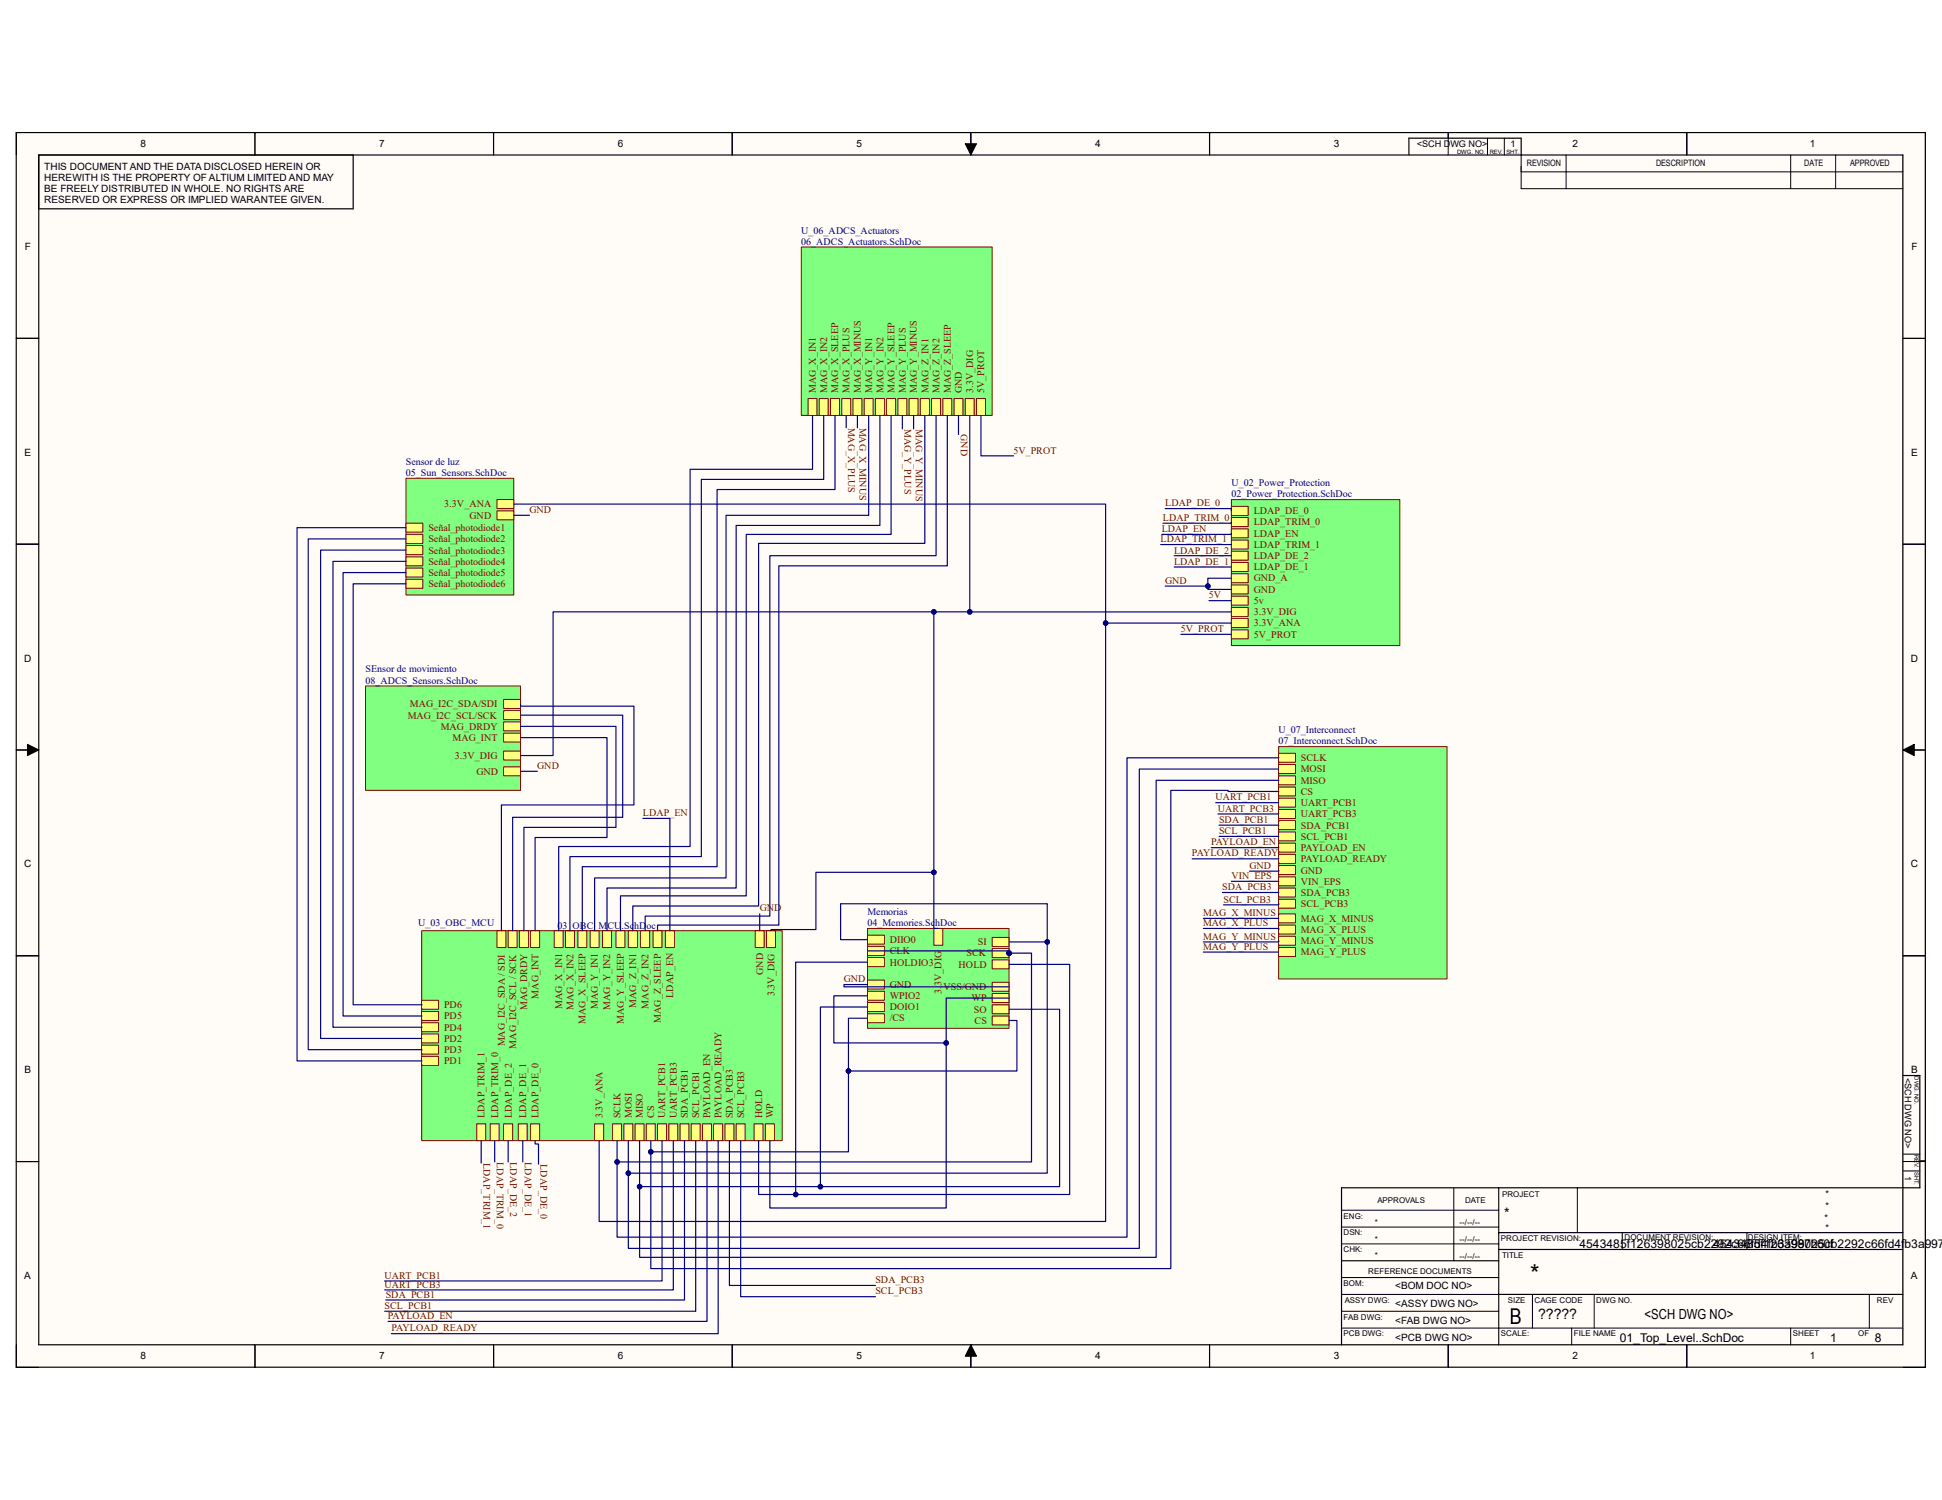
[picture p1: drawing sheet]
<svg xmlns="http://www.w3.org/2000/svg" width="279mm" height="216mm" viewBox="0 0 279 216" stroke-linecap="round" stroke-linejoin="round" font-family="sans-serif">
<g fill="#fffcf8">
<path d="M2.3 19.1h274.7v177.7h-274.7z" fill-rule="evenodd"/>
<path d="M5.6 22.3h268.2v171.3h-268.2z" fill-rule="evenodd"/>
</g>
<g fill="none" stroke="#000" stroke-width=".14">
<path d="M2.3 19.1v3.2M36.7 19.1v3.2M71 19.1v3.2M105.3 19.1v3.2M139.7 19.1v3.2M174 19.1v3.2M208.4 19.1v3.2M214 19.9v2.4M216.4 19.9v2.4M242.7 19.1v3.2M138.9 20.7h1.6l-.8 1.6zM218.9 22.3v4.9h54.9"/>
<path d="M218.9 24.7h54.9M225.3 22.3v4.9M257.6 22.3v4.9M264.1 22.3v4.9M2.3 48.7h3.3M273.8 48.7h3.2M2.3 78.3h3.3M273.8 78.3h3.2M2.3 107.9h3.3M4 107.1l1.6 .8-1.6 .8zM273.8 107.9l1.6-.8v1.7zM273.8 107.9h3.2"/>
<path d="M2.3 137.6h3.3M273.8 137.6h3.2M2.3 167.2h3.3M193 176.6h22.6M193 174.2h22.6M193 179h22.6M209.2 171v10.5M226.9 171v6.4M233.4 177.4v2.4M251.3 177.4v2.4M273.8 167.2h3.2M273.8 168.5h2.4"/>
<path d="M273.8 166.1h2.4M2.3 193.6v3.2h3.3M36.7 193.6v3.2M71 193.6v3.2M105.3 193.6v3.2M139.7 193.6l.8 1.6h-1.6zM139.7 193.6v3.2M174 193.6v3.2M193 191.2h80.8M193 186.3h22.6M193 183.9h22.6M193 188.7h22.6"/>
<path d="M208.4 193.6v3.2M220.5 186.3v4.9M226.1 191.2v2.4M229.4 186.3v4.9M242.7 193.6v3.2M257.6 191.2v2.4M268.9 186.3v4.9M273.8 196.8h3.2"/>
</g>
<g fill="none" stroke="#000" stroke-width=".17">
<path d="M2.3 19.1h274.7v177.7h-274.7zM36.7 19.1v3.2M71 19.1v3.2M105.3 19.1v3.2M139.7 19.1v3.2M174 19.1v3.2M208.4 19.1v.8M242.7 19.1v3.2M5.6 22.3h268.2v171.3h-268.2zM50.8 22.3v7.8h-45.2M202.7 22.3v-2.4h16.2v2.4M2.3 48.7h3.3"/>
<path d="M273.8 48.7h3.2M2.3 78.3h3.3M273.8 78.3h3.2M2.3 107.9h3.3M273.8 107.9h3.2M2.3 137.6h3.3M273.8 137.6h3.2M273.8 154.8h2.4v16.2h-83.2v22.6M2.3 167.2h3.3M215.6 177.4h58.2M215.6 171v22.6M215.6 179.8h58.2"/>
<path d="M276.2 167.1h.8M36.7 193.6v3.2M71 193.6v3.2M105.3 193.6v3.2M139.7 193.6v3.2M174 193.6v3.2M193 181.5h22.6M208.4 193.6v3.2M215.6 186.3h58.2M242.7 193.6v3.2"/>
</g>
<path d="M138.9 20.7h1.6l-.8 1.6zM4 107.1l1.6 .8-1.6 .8zM273.8 107.9l1.6-.8v1.7zM139.7 193.6l.8 1.6h-1.6z" fill="#000"/>
<path d="M58.4 68.8h15.5v16.8h-15.5z" fill-rule="evenodd" fill="#80ff80"/>
<path d="M58.4 68.8h15.5v16.8h-15.5z" fill="none" stroke="#800000" stroke-width=".14"/>
<path d="M71.5 73.5h2.4v1.3h-2.4z" fill-rule="evenodd" fill="#ffff80"/>
<path d="M71.5 73.5h2.4v1.3h-2.4z" fill="none" stroke="#800000" stroke-width=".14"/>
<path d="M71.5 71.9h2.4v1.3h-2.4z" fill-rule="evenodd" fill="#ffff80"/>
<path d="M71.5 71.9h2.4v1.3h-2.4z" fill="none" stroke="#800000" stroke-width=".14"/>
<path d="M58.4 75.3h2.4v1.3h-2.4z" fill-rule="evenodd" fill="#ffff80"/>
<path d="M58.4 75.3h2.4v1.3h-2.4z" fill="none" stroke="#800000" stroke-width=".14"/>
<path d="M58.4 76.9h2.4v1.3h-2.4z" fill-rule="evenodd" fill="#ffff80"/>
<path d="M58.4 76.9h2.4v1.3h-2.4z" fill="none" stroke="#800000" stroke-width=".14"/>
<path d="M58.4 78.5h2.4v1.3h-2.4z" fill-rule="evenodd" fill="#ffff80"/>
<path d="M58.4 78.5h2.4v1.3h-2.4z" fill="none" stroke="#800000" stroke-width=".14"/>
<path d="M58.4 80.2h2.4v1.2h-2.4z" fill-rule="evenodd" fill="#ffff80"/>
<path d="M58.4 80.2h2.4v1.2h-2.4z" fill="none" stroke="#800000" stroke-width=".14"/>
<path d="M58.4 81.8h2.4v1.3h-2.4z" fill-rule="evenodd" fill="#ffff80"/>
<path d="M58.4 81.8h2.4v1.3h-2.4z" fill="none" stroke="#800000" stroke-width=".14"/>
<path d="M58.4 83.4h2.4v1.3h-2.4z" fill-rule="evenodd" fill="#ffff80"/>
<path d="M58.4 83.4h2.4v1.3h-2.4z" fill="none" stroke="#800000" stroke-width=".14"/>
<path d="M52.6 98.7h22.3v15.1h-22.3z" fill-rule="evenodd" fill="#80ff80"/>
<path d="M52.6 98.7h22.3v15.1h-22.3z" fill="none" stroke="#800000" stroke-width=".14"/>
<path d="M72.5 110.4h2.4v1.3h-2.4z" fill-rule="evenodd" fill="#ffff80"/>
<path d="M72.5 110.4h2.4v1.3h-2.4z" fill="none" stroke="#800000" stroke-width=".14"/>
<path d="M72.5 105.5h2.4v1.3h-2.4z" fill-rule="evenodd" fill="#ffff80"/>
<path d="M72.5 105.5h2.4v1.3h-2.4z" fill="none" stroke="#800000" stroke-width=".14"/>
<path d="M72.5 103.9h2.4v1.3h-2.4z" fill-rule="evenodd" fill="#ffff80"/>
<path d="M72.5 103.9h2.4v1.3h-2.4z" fill="none" stroke="#800000" stroke-width=".14"/>
<path d="M72.5 102.3h2.4v1.3h-2.4z" fill-rule="evenodd" fill="#ffff80"/>
<path d="M72.5 102.3h2.4v1.3h-2.4z" fill="none" stroke="#800000" stroke-width=".14"/>
<path d="M72.5 100.7h2.4v1.3h-2.4z" fill-rule="evenodd" fill="#ffff80"/>
<path d="M72.5 100.7h2.4v1.3h-2.4z" fill="none" stroke="#800000" stroke-width=".14"/>
<path d="M72.5 108.1h2.4v1.3h-2.4z" fill-rule="evenodd" fill="#ffff80"/>
<path d="M72.5 108.1h2.4v1.3h-2.4z" fill="none" stroke="#800000" stroke-width=".14"/>
<path d="M124.8 133.6h20.4v14.4h-20.4z" fill-rule="evenodd" fill="#80ff80"/>
<path d="M124.8 133.6h20.4v14.4h-20.4z" fill="none" stroke="#800000" stroke-width=".14"/>
<circle cx="145.2" cy="137.2" r=".32" fill="#000080"/>
<circle cx="145.2" cy="137.2" r=".32" fill="none" stroke="#000080" stroke-width=".14"/>
<path d="M142.7 146.2h2.5v1.3h-2.5z" fill-rule="evenodd" fill="#ffff80"/>
<path d="M142.7 146.2h2.5v1.3h-2.5z" fill="none" stroke="#800000" stroke-width=".14"/>
<path d="M142.7 144.6h2.5v1.3h-2.5z" fill-rule="evenodd" fill="#ffff80"/>
<path d="M142.7 144.6h2.5v1.3h-2.5z" fill="none" stroke="#800000" stroke-width=".14"/>
<path d="M142.7 143h2.5v1.3h-2.5z" fill-rule="evenodd" fill="#ffff80"/>
<path d="M142.7 143h2.5v1.3h-2.5z" fill="none" stroke="#800000" stroke-width=".14"/>
<path d="M142.7 141.4h2.5v1.3h-2.5z" fill-rule="evenodd" fill="#ffff80"/>
<path d="M142.7 141.4h2.5v1.3h-2.5z" fill="none" stroke="#800000" stroke-width=".14"/>
<path d="M142.7 138.2h2.5v1.3h-2.5z" fill-rule="evenodd" fill="#ffff80"/>
<path d="M142.7 138.2h2.5v1.3h-2.5z" fill="none" stroke="#800000" stroke-width=".14"/>
<path d="M142.7 136.5h2.5v1.3h-2.5z" fill-rule="evenodd" fill="#ffff80"/>
<path d="M142.7 136.5h2.5v1.3h-2.5z" fill="none" stroke="#800000" stroke-width=".14"/>
<circle cx="145.2" cy="137.2" r=".32" fill="#000080"/>
<circle cx="145.2" cy="137.2" r=".32" fill="none" stroke="#000080" stroke-width=".14"/>
<path d="M142.7 134.9h2.5v1.3h-2.5z" fill-rule="evenodd" fill="#ffff80"/>
<path d="M142.7 134.9h2.5v1.3h-2.5z" fill="none" stroke="#800000" stroke-width=".14"/>
<path d="M124.8 145.9h2.4v1.3h-2.4z" fill-rule="evenodd" fill="#ffff80"/>
<path d="M124.8 145.9h2.4v1.3h-2.4z" fill="none" stroke="#800000" stroke-width=".14"/>
<path d="M124.8 144.3h2.4v1.3h-2.4z" fill-rule="evenodd" fill="#ffff80"/>
<path d="M124.8 144.3h2.4v1.3h-2.4z" fill="none" stroke="#800000" stroke-width=".14"/>
<path d="M124.8 142.7h2.4v1.3h-2.4z" fill-rule="evenodd" fill="#ffff80"/>
<path d="M124.8 142.7h2.4v1.3h-2.4z" fill="none" stroke="#800000" stroke-width=".14"/>
<path d="M124.8 141.1h2.4v1.3h-2.4z" fill-rule="evenodd" fill="#ffff80"/>
<path d="M124.8 141.1h2.4v1.3h-2.4z" fill="none" stroke="#800000" stroke-width=".14"/>
<path d="M124.8 137.8h2.4v1.3h-2.4z" fill-rule="evenodd" fill="#ffff80"/>
<path d="M124.8 137.8h2.4v1.3h-2.4z" fill="none" stroke="#800000" stroke-width=".14"/>
<path d="M124.8 136.2h2.4v1.3h-2.4z" fill-rule="evenodd" fill="#ffff80"/>
<path d="M124.8 136.2h2.4v1.3h-2.4z" fill="none" stroke="#800000" stroke-width=".14"/>
<path d="M124.8 134.6h2.4v1.3h-2.4z" fill-rule="evenodd" fill="#ffff80"/>
<path d="M124.8 134.6h2.4v1.3h-2.4z" fill="none" stroke="#800000" stroke-width=".14"/>
<path d="M134.4 133.6h1.2v2.5h-1.2z" fill-rule="evenodd" fill="#ffff80"/>
<path d="M134.4 133.6h1.2v2.5h-1.2z" fill="none" stroke="#800000" stroke-width=".14"/>
<path d="M177.2 71.9h24.2v21h-24.2z" fill-rule="evenodd" fill="#80ff80"/>
<path d="M177.2 71.9h24.2v21h-24.2z" fill="none" stroke="#800000" stroke-width=".14"/>
<path d="M177.2 72.9h2.4v1.3h-2.4z" fill-rule="evenodd" fill="#ffff80"/>
<path d="M177.2 72.9h2.4v1.3h-2.4z" fill="none" stroke="#800000" stroke-width=".14"/>
<path d="M177.2 74.5h2.4v1.3h-2.4z" fill-rule="evenodd" fill="#ffff80"/>
<path d="M177.2 74.5h2.4v1.3h-2.4z" fill="none" stroke="#800000" stroke-width=".14"/>
<path d="M177.2 76.1h2.4v1.3h-2.4z" fill-rule="evenodd" fill="#ffff80"/>
<path d="M177.2 76.1h2.4v1.3h-2.4z" fill="none" stroke="#800000" stroke-width=".14"/>
<path d="M177.2 77.7h2.4v1.3h-2.4z" fill-rule="evenodd" fill="#ffff80"/>
<path d="M177.2 77.7h2.4v1.3h-2.4z" fill="none" stroke="#800000" stroke-width=".14"/>
<path d="M177.2 79.3h2.4v1.3h-2.4z" fill-rule="evenodd" fill="#ffff80"/>
<path d="M177.2 79.3h2.4v1.3h-2.4z" fill="none" stroke="#800000" stroke-width=".14"/>
<path d="M177.2 81h2.4v1.3h-2.4z" fill-rule="evenodd" fill="#ffff80"/>
<path d="M177.2 81h2.4v1.3h-2.4z" fill="none" stroke="#800000" stroke-width=".14"/>
<path d="M177.2 82.6h2.4v1.3h-2.4z" fill-rule="evenodd" fill="#ffff80"/>
<path d="M177.2 82.6h2.4v1.3h-2.4z" fill="none" stroke="#800000" stroke-width=".14"/>
<path d="M177.2 84.2h2.4v1.3h-2.4z" fill-rule="evenodd" fill="#ffff80"/>
<path d="M177.2 84.2h2.4v1.3h-2.4z" fill="none" stroke="#800000" stroke-width=".14"/>
<path d="M177.2 85.8h2.4v1.3h-2.4z" fill-rule="evenodd" fill="#ffff80"/>
<path d="M177.2 85.8h2.4v1.3h-2.4z" fill="none" stroke="#800000" stroke-width=".14"/>
<path d="M177.2 87.4h2.4v1.3h-2.4z" fill-rule="evenodd" fill="#ffff80"/>
<path d="M177.2 87.4h2.4v1.3h-2.4z" fill="none" stroke="#800000" stroke-width=".14"/>
<path d="M177.2 89h2.4v1.3h-2.4z" fill-rule="evenodd" fill="#ffff80"/>
<path d="M177.2 89h2.4v1.3h-2.4z" fill="none" stroke="#800000" stroke-width=".14"/>
<path d="M177.2 90.7h2.4v1.2h-2.4z" fill-rule="evenodd" fill="#ffff80"/>
<path d="M177.2 90.7h2.4v1.2h-2.4z" fill="none" stroke="#800000" stroke-width=".14"/>
<path d="M115.3 35.6h27.4v24.2h-27.4z" fill-rule="evenodd" fill="#80ff80"/>
<path d="M115.3 35.6h27.4v24.2h-27.4z" fill="none" stroke="#800000" stroke-width=".14"/>
<path d="M116.3 57.4h1.2v2.4h-1.2z" fill-rule="evenodd" fill="#ffff80"/>
<path d="M116.3 57.4h1.2v2.4h-1.2z" fill="none" stroke="#800000" stroke-width=".14"/>
<path d="M117.9 57.4h1.3v2.4h-1.3z" fill-rule="evenodd" fill="#ffff80"/>
<path d="M117.9 57.4h1.3v2.4h-1.3z" fill="none" stroke="#800000" stroke-width=".14"/>
<path d="M119.5 57.4h1.3v2.4h-1.3z" fill-rule="evenodd" fill="#ffff80"/>
<path d="M119.5 57.4h1.3v2.4h-1.3z" fill="none" stroke="#800000" stroke-width=".14"/>
<path d="M121.1 57.4h1.3v2.4h-1.3z" fill-rule="evenodd" fill="#ffff80"/>
<path d="M121.1 57.4h1.3v2.4h-1.3z" fill="none" stroke="#800000" stroke-width=".14"/>
<path d="M122.7 57.4h1.3v2.4h-1.3z" fill-rule="evenodd" fill="#ffff80"/>
<path d="M122.7 57.4h1.3v2.4h-1.3z" fill="none" stroke="#800000" stroke-width=".14"/>
<path d="M124.3 57.4h1.3v2.4h-1.3z" fill-rule="evenodd" fill="#ffff80"/>
<path d="M124.3 57.4h1.3v2.4h-1.3z" fill="none" stroke="#800000" stroke-width=".14"/>
<path d="M125.9 57.4h1.3v2.4h-1.3z" fill-rule="evenodd" fill="#ffff80"/>
<path d="M125.9 57.4h1.3v2.4h-1.3z" fill="none" stroke="#800000" stroke-width=".14"/>
<path d="M127.6 57.4h1.3v2.4h-1.3z" fill-rule="evenodd" fill="#ffff80"/>
<path d="M127.6 57.4h1.3v2.4h-1.3z" fill="none" stroke="#800000" stroke-width=".14"/>
<path d="M129.2 57.4h1.3v2.4h-1.3z" fill-rule="evenodd" fill="#ffff80"/>
<path d="M129.2 57.4h1.3v2.4h-1.3z" fill="none" stroke="#800000" stroke-width=".14"/>
<path d="M130.8 57.4h1.3v2.4h-1.3z" fill-rule="evenodd" fill="#ffff80"/>
<path d="M130.8 57.4h1.3v2.4h-1.3z" fill="none" stroke="#800000" stroke-width=".14"/>
<path d="M132.4 57.4h1.3v2.4h-1.3z" fill-rule="evenodd" fill="#ffff80"/>
<path d="M132.4 57.4h1.3v2.4h-1.3z" fill="none" stroke="#800000" stroke-width=".14"/>
<path d="M134 57.4h1.3v2.4h-1.3z" fill-rule="evenodd" fill="#ffff80"/>
<path d="M134 57.4h1.3v2.4h-1.3z" fill="none" stroke="#800000" stroke-width=".14"/>
<path d="M135.6 57.4h1.3v2.4h-1.3z" fill-rule="evenodd" fill="#ffff80"/>
<path d="M135.6 57.4h1.3v2.4h-1.3z" fill="none" stroke="#800000" stroke-width=".14"/>
<path d="M137.3 57.4h1.3v2.4h-1.3z" fill-rule="evenodd" fill="#ffff80"/>
<path d="M137.3 57.4h1.3v2.4h-1.3z" fill="none" stroke="#800000" stroke-width=".14"/>
<path d="M138.9 57.4h1.3v2.4h-1.3z" fill-rule="evenodd" fill="#ffff80"/>
<path d="M138.9 57.4h1.3v2.4h-1.3z" fill="none" stroke="#800000" stroke-width=".14"/>
<path d="M140.5 57.4h1.3v2.4h-1.3z" fill-rule="evenodd" fill="#ffff80"/>
<path d="M140.5 57.4h1.3v2.4h-1.3z" fill="none" stroke="#800000" stroke-width=".14"/>
<path d="M60.7 134h51.8v30.2h-51.8z" fill-rule="evenodd" fill="#80ff80"/>
<path d="M60.7 134h51.8v30.2h-51.8z" fill="none" stroke="#800000" stroke-width=".14"/>
<path d="M110.3 134h1.3v2.4h-1.3z" fill-rule="evenodd" fill="#ffff80"/>
<path d="M110.3 134h1.3v2.4h-1.3z" fill="none" stroke="#800000" stroke-width=".14"/>
<path d="M108.7 134h1.3v2.4h-1.3z" fill-rule="evenodd" fill="#ffff80"/>
<path d="M108.7 134h1.3v2.4h-1.3z" fill="none" stroke="#800000" stroke-width=".14"/>
<path d="M95.7 134h1.3v2.4h-1.3z" fill-rule="evenodd" fill="#ffff80"/>
<path d="M95.7 134h1.3v2.4h-1.3z" fill="none" stroke="#800000" stroke-width=".14"/>
<path d="M88.1 161.8h1.3v2.4h-1.3z" fill-rule="evenodd" fill="#ffff80"/>
<path d="M88.1 161.8h1.3v2.4h-1.3z" fill="none" stroke="#800000" stroke-width=".14"/>
<path d="M89.8 161.8h1.2v2.4h-1.2z" fill-rule="evenodd" fill="#ffff80"/>
<path d="M89.8 161.8h1.2v2.4h-1.2z" fill="none" stroke="#800000" stroke-width=".14"/>
<path d="M91.4 161.8h1.3v2.4h-1.3z" fill-rule="evenodd" fill="#ffff80"/>
<path d="M91.4 161.8h1.3v2.4h-1.3z" fill="none" stroke="#800000" stroke-width=".14"/>
<path d="M93 161.8h1.3v2.4h-1.3z" fill-rule="evenodd" fill="#ffff80"/>
<path d="M93 161.8h1.3v2.4h-1.3z" fill="none" stroke="#800000" stroke-width=".14"/>
<path d="M94.6 161.8h1.3v2.4h-1.3z" fill-rule="evenodd" fill="#ffff80"/>
<path d="M94.6 161.8h1.3v2.4h-1.3z" fill="none" stroke="#800000" stroke-width=".14"/>
<path d="M96.2 161.8h1.3v2.4h-1.3z" fill-rule="evenodd" fill="#ffff80"/>
<path d="M96.2 161.8h1.3v2.4h-1.3z" fill="none" stroke="#800000" stroke-width=".14"/>
<path d="M97.8 161.8h1.3v2.4h-1.3z" fill-rule="evenodd" fill="#ffff80"/>
<path d="M97.8 161.8h1.3v2.4h-1.3z" fill="none" stroke="#800000" stroke-width=".14"/>
<path d="M99.4 161.8h1.3v2.4h-1.3z" fill-rule="evenodd" fill="#ffff80"/>
<path d="M99.4 161.8h1.3v2.4h-1.3z" fill="none" stroke="#800000" stroke-width=".14"/>
<path d="M101.1 161.8h1.3v2.4h-1.3z" fill-rule="evenodd" fill="#ffff80"/>
<path d="M101.1 161.8h1.3v2.4h-1.3z" fill="none" stroke="#800000" stroke-width=".14"/>
<path d="M102.7 161.8h1.3v2.4h-1.3z" fill-rule="evenodd" fill="#ffff80"/>
<path d="M102.7 161.8h1.3v2.4h-1.3z" fill="none" stroke="#800000" stroke-width=".14"/>
<path d="M104.3 161.8h1.3v2.4h-1.3z" fill-rule="evenodd" fill="#ffff80"/>
<path d="M104.3 161.8h1.3v2.4h-1.3z" fill="none" stroke="#800000" stroke-width=".14"/>
<path d="M105.9 161.8h1.3v2.4h-1.3z" fill-rule="evenodd" fill="#ffff80"/>
<path d="M105.9 161.8h1.3v2.4h-1.3z" fill="none" stroke="#800000" stroke-width=".14"/>
<path d="M71.5 134h1.3v2.4h-1.3z" fill-rule="evenodd" fill="#ffff80"/>
<path d="M71.5 134h1.3v2.4h-1.3z" fill="none" stroke="#800000" stroke-width=".14"/>
<path d="M73.1 134h1.3v2.4h-1.3z" fill-rule="evenodd" fill="#ffff80"/>
<path d="M73.1 134h1.3v2.4h-1.3z" fill="none" stroke="#800000" stroke-width=".14"/>
<path d="M74.7 134h1.3v2.4h-1.3z" fill-rule="evenodd" fill="#ffff80"/>
<path d="M74.7 134h1.3v2.4h-1.3z" fill="none" stroke="#800000" stroke-width=".14"/>
<path d="M76.3 134h1.3v2.4h-1.3z" fill-rule="evenodd" fill="#ffff80"/>
<path d="M76.3 134h1.3v2.4h-1.3z" fill="none" stroke="#800000" stroke-width=".14"/>
<path d="M108.5 161.8h1.3v2.4h-1.3z" fill-rule="evenodd" fill="#ffff80"/>
<path d="M108.5 161.8h1.3v2.4h-1.3z" fill="none" stroke="#800000" stroke-width=".14"/>
<path d="M110.1 161.8h1.3v2.4h-1.3z" fill-rule="evenodd" fill="#ffff80"/>
<path d="M110.1 161.8h1.3v2.4h-1.3z" fill="none" stroke="#800000" stroke-width=".14"/>
<path d="M79.7 134h1.3v2.4h-1.3z" fill-rule="evenodd" fill="#ffff80"/>
<path d="M79.7 134h1.3v2.4h-1.3z" fill="none" stroke="#800000" stroke-width=".14"/>
<path d="M81.3 134h1.3v2.4h-1.3z" fill-rule="evenodd" fill="#ffff80"/>
<path d="M81.3 134h1.3v2.4h-1.3z" fill="none" stroke="#800000" stroke-width=".14"/>
<path d="M83.1 134h1.3v2.4h-1.3z" fill-rule="evenodd" fill="#ffff80"/>
<path d="M83.1 134h1.3v2.4h-1.3z" fill="none" stroke="#800000" stroke-width=".14"/>
<path d="M84.9 134h1.3v2.4h-1.3z" fill-rule="evenodd" fill="#ffff80"/>
<path d="M84.9 134h1.3v2.4h-1.3z" fill="none" stroke="#800000" stroke-width=".14"/>
<path d="M86.7 134h1.3v2.4h-1.3z" fill-rule="evenodd" fill="#ffff80"/>
<path d="M86.7 134h1.3v2.4h-1.3z" fill="none" stroke="#800000" stroke-width=".14"/>
<path d="M88.6 134h1.3v2.4h-1.3z" fill-rule="evenodd" fill="#ffff80"/>
<path d="M88.6 134h1.3v2.4h-1.3z" fill="none" stroke="#800000" stroke-width=".14"/>
<path d="M94 134h1.2v2.4h-1.2z" fill-rule="evenodd" fill="#ffff80"/>
<path d="M94 134h1.2v2.4h-1.2z" fill="none" stroke="#800000" stroke-width=".14"/>
<path d="M92.2 134h1.3v2.4h-1.3z" fill-rule="evenodd" fill="#ffff80"/>
<path d="M92.2 134h1.3v2.4h-1.3z" fill="none" stroke="#800000" stroke-width=".14"/>
<path d="M90.4 134h1.3v2.4h-1.3z" fill-rule="evenodd" fill="#ffff80"/>
<path d="M90.4 134h1.3v2.4h-1.3z" fill="none" stroke="#800000" stroke-width=".14"/>
<path d="M68.6 161.8h1.3v2.4h-1.3z" fill-rule="evenodd" fill="#ffff80"/>
<path d="M68.6 161.8h1.3v2.4h-1.3z" fill="none" stroke="#800000" stroke-width=".14"/>
<path d="M70.5 161.8h1.3v2.4h-1.3z" fill-rule="evenodd" fill="#ffff80"/>
<path d="M70.5 161.8h1.3v2.4h-1.3z" fill="none" stroke="#800000" stroke-width=".14"/>
<path d="M72.5 161.8h1.3v2.4h-1.3z" fill-rule="evenodd" fill="#ffff80"/>
<path d="M72.5 161.8h1.3v2.4h-1.3z" fill="none" stroke="#800000" stroke-width=".14"/>
<path d="M74.6 161.8h1.3v2.4h-1.3z" fill-rule="evenodd" fill="#ffff80"/>
<path d="M74.6 161.8h1.3v2.4h-1.3z" fill="none" stroke="#800000" stroke-width=".14"/>
<path d="M85.6 161.8h1.2v2.4h-1.2z" fill-rule="evenodd" fill="#ffff80"/>
<path d="M85.6 161.8h1.2v2.4h-1.2z" fill="none" stroke="#800000" stroke-width=".14"/>
<path d="M76.3 161.8h1.3v2.4h-1.3z" fill-rule="evenodd" fill="#ffff80"/>
<path d="M76.3 161.8h1.3v2.4h-1.3z" fill="none" stroke="#800000" stroke-width=".14"/>
<path d="M60.7 152.1h2.4v1.2h-2.4z" fill-rule="evenodd" fill="#ffff80"/>
<path d="M60.7 152.1h2.4v1.2h-2.4z" fill="none" stroke="#800000" stroke-width=".14"/>
<path d="M60.7 144h2.4v1.3h-2.4z" fill-rule="evenodd" fill="#ffff80"/>
<path d="M60.7 144h2.4v1.3h-2.4z" fill="none" stroke="#800000" stroke-width=".14"/>
<path d="M60.7 145.6h2.4v1.3h-2.4z" fill-rule="evenodd" fill="#ffff80"/>
<path d="M60.7 145.6h2.4v1.3h-2.4z" fill="none" stroke="#800000" stroke-width=".14"/>
<path d="M60.7 150.4h2.4v1.3h-2.4z" fill-rule="evenodd" fill="#ffff80"/>
<path d="M60.7 150.4h2.4v1.3h-2.4z" fill="none" stroke="#800000" stroke-width=".14"/>
<path d="M60.7 147.2h2.4v1.3h-2.4z" fill-rule="evenodd" fill="#ffff80"/>
<path d="M60.7 147.2h2.4v1.3h-2.4z" fill="none" stroke="#800000" stroke-width=".14"/>
<path d="M60.7 148.8h2.4v1.3h-2.4z" fill-rule="evenodd" fill="#ffff80"/>
<path d="M60.7 148.8h2.4v1.3h-2.4z" fill="none" stroke="#800000" stroke-width=".14"/>
<path d="M184 107.5h24.2v33.4h-24.2z" fill-rule="evenodd" fill="#80ff80"/>
<path d="M184 107.5h24.2v33.4h-24.2z" fill="none" stroke="#800000" stroke-width=".14"/>
<path d="M184 108.4h2.4v1.3h-2.4z" fill-rule="evenodd" fill="#ffff80"/>
<path d="M184 108.4h2.4v1.3h-2.4z" fill="none" stroke="#800000" stroke-width=".14"/>
<path d="M184 110h2.4v1.3h-2.4z" fill-rule="evenodd" fill="#ffff80"/>
<path d="M184 110h2.4v1.3h-2.4z" fill="none" stroke="#800000" stroke-width=".14"/>
<path d="M184 111.7h2.4v1.3h-2.4z" fill-rule="evenodd" fill="#ffff80"/>
<path d="M184 111.7h2.4v1.3h-2.4z" fill="none" stroke="#800000" stroke-width=".14"/>
<path d="M184 113.3h2.4v1.3h-2.4z" fill-rule="evenodd" fill="#ffff80"/>
<path d="M184 113.3h2.4v1.3h-2.4z" fill="none" stroke="#800000" stroke-width=".14"/>
<path d="M184 114.9h2.4v1.3h-2.4z" fill-rule="evenodd" fill="#ffff80"/>
<path d="M184 114.9h2.4v1.3h-2.4z" fill="none" stroke="#800000" stroke-width=".14"/>
<path d="M184 116.5h2.4v1.3h-2.4z" fill-rule="evenodd" fill="#ffff80"/>
<path d="M184 116.5h2.4v1.3h-2.4z" fill="none" stroke="#800000" stroke-width=".14"/>
<path d="M184 118.1h2.4v1.3h-2.4z" fill-rule="evenodd" fill="#ffff80"/>
<path d="M184 118.1h2.4v1.3h-2.4z" fill="none" stroke="#800000" stroke-width=".14"/>
<path d="M184 119.7h2.4v1.3h-2.4z" fill-rule="evenodd" fill="#ffff80"/>
<path d="M184 119.7h2.4v1.3h-2.4z" fill="none" stroke="#800000" stroke-width=".14"/>
<path d="M184 121.4h2.4v1.3h-2.4z" fill-rule="evenodd" fill="#ffff80"/>
<path d="M184 121.4h2.4v1.3h-2.4z" fill="none" stroke="#800000" stroke-width=".14"/>
<path d="M184 123h2.4v1.3h-2.4z" fill-rule="evenodd" fill="#ffff80"/>
<path d="M184 123h2.4v1.3h-2.4z" fill="none" stroke="#800000" stroke-width=".14"/>
<path d="M184 124.6h2.4v1.3h-2.4z" fill-rule="evenodd" fill="#ffff80"/>
<path d="M184 124.6h2.4v1.3h-2.4z" fill="none" stroke="#800000" stroke-width=".14"/>
<path d="M184 126.2h2.4v1.3h-2.4z" fill-rule="evenodd" fill="#ffff80"/>
<path d="M184 126.2h2.4v1.3h-2.4z" fill="none" stroke="#800000" stroke-width=".14"/>
<path d="M184 127.8h2.4v1.3h-2.4z" fill-rule="evenodd" fill="#ffff80"/>
<path d="M184 127.8h2.4v1.3h-2.4z" fill="none" stroke="#800000" stroke-width=".14"/>
<path d="M184 129.4h2.4v1.3h-2.4z" fill-rule="evenodd" fill="#ffff80"/>
<path d="M184 129.4h2.4v1.3h-2.4z" fill="none" stroke="#800000" stroke-width=".14"/>
<path d="M184 131.5h2.4v1.3h-2.4z" fill-rule="evenodd" fill="#ffff80"/>
<path d="M184 131.5h2.4v1.3h-2.4z" fill="none" stroke="#800000" stroke-width=".14"/>
<path d="M184 133.1h2.4v1.3h-2.4z" fill-rule="evenodd" fill="#ffff80"/>
<path d="M184 133.1h2.4v1.3h-2.4z" fill="none" stroke="#800000" stroke-width=".14"/>
<path d="M184 134.8h2.4v1.3h-2.4z" fill-rule="evenodd" fill="#ffff80"/>
<path d="M184 134.8h2.4v1.3h-2.4z" fill="none" stroke="#800000" stroke-width=".14"/>
<path d="M184 136.4h2.4v1.3h-2.4z" fill-rule="evenodd" fill="#ffff80"/>
<path d="M184 136.4h2.4v1.3h-2.4z" fill="none" stroke="#800000" stroke-width=".14"/>
<path d="M134.4 88.1v45.5h.6" fill="none" stroke="#000080" stroke-width=".17"/>
<circle cx="134.4" cy="125.6" r=".32" fill="#000080"/>
<circle cx="134.4" cy="125.6" r=".32" fill="none" stroke="#000080" stroke-width=".14"/>
<circle cx="134.4" cy="88.1" r=".32" fill="#000080"/>
<circle cx="134.4" cy="88.1" r=".32" fill="none" stroke="#000080" stroke-width=".14"/>
<path d="M139.5 88.1h-59.9v20.6h-4.7" fill="none" stroke="#000080" stroke-width=".17"/>
<circle cx="139.5" cy="88.1" r=".32" fill="#000080"/>
<circle cx="139.5" cy="88.1" r=".32" fill="none" stroke="#000080" stroke-width=".14"/>
<circle cx="134.4" cy="88.1" r=".32" fill="#000080"/>
<circle cx="134.4" cy="88.1" r=".32" fill="none" stroke="#000080" stroke-width=".14"/>
<path d="M139.5 59.8v28.3h37.7" fill="none" stroke="#000080" stroke-width=".17"/>
<circle cx="139.5" cy="88.1" r=".32" fill="#000080"/>
<circle cx="139.5" cy="88.1" r=".32" fill="none" stroke="#000080" stroke-width=".14"/>
<path d="M73.9 72.6h85.2v17.1h18.1" fill="none" stroke="#000080" stroke-width=".17"/>
<circle cx="159.1" cy="89.7" r=".32" fill="#000080"/>
<circle cx="159.1" cy="89.7" r=".32" fill="none" stroke="#000080" stroke-width=".14"/>
<path d="M177.2 83.2h-3.4v1.6h3.4" fill="none" stroke="#000080" stroke-width=".17"/>
<circle cx="173.8" cy="84.4" r=".32" fill="#000080"/>
<circle cx="173.8" cy="84.4" r=".32" fill="none" stroke="#000080" stroke-width=".14"/>
<path d="M137.9 59.8v2.7M73.9 74.2h2.3M74.9 106.2h12.4v14.3h-10.3v13.5M74.9 104.5h13.7v14.6h-13.2v14.9M74.9 102.9h14.7v14.7h-15.8v16.4M74.9 101.3v.3h16.3v14.3h-19.1v18.1M74.9 111h2.4M109.3 131.5v2.5M124.8 146.6h-2.7v19.2h-28.5v-1.6" fill="none" stroke="#000080" stroke-width=".17"/>
<circle cx="122.1" cy="154.2" r=".32" fill="#000080"/>
<circle cx="122.1" cy="154.2" r=".32" fill="none" stroke="#000080" stroke-width=".14"/>
<circle cx="93.6" cy="165.8" r=".32" fill="#000080"/>
<circle cx="93.6" cy="165.8" r=".32" fill="none" stroke="#000080" stroke-width=".14"/>
<path d="M145.2 146.9h1.1v7.3h-24.2" fill="none" stroke="#000080" stroke-width=".17"/>
<circle cx="122.1" cy="154.2" r=".32" fill="#000080"/>
<circle cx="122.1" cy="154.2" r=".32" fill="none" stroke="#000080" stroke-width=".14"/>
<path d="M145.2 137.2h3.2v30h-59.6v-3" fill="none" stroke="#000080" stroke-width=".17"/>
<circle cx="145.2" cy="137.2" r=".32" fill="#000080"/>
<circle cx="145.2" cy="137.2" r=".32" fill="none" stroke="#000080" stroke-width=".14"/>
<circle cx="88.8" cy="167.2" r=".32" fill="#000080"/>
<circle cx="88.8" cy="167.2" r=".32" fill="none" stroke="#000080" stroke-width=".14"/>
<path d="M145.2 135.6h5.5v33.3h-60.3v-4.7" fill="none" stroke="#000080" stroke-width=".17"/>
<circle cx="150.7" cy="135.6" r=".32" fill="#000080"/>
<circle cx="150.7" cy="135.6" r=".32" fill="none" stroke="#000080" stroke-width=".14"/>
<circle cx="90.4" cy="168.9" r=".32" fill="#000080"/>
<circle cx="90.4" cy="168.9" r=".32" fill="none" stroke="#000080" stroke-width=".14"/>
<path d="M145.2 145.3h7.2v25.5h-60.4v-6.6" fill="none" stroke="#000080" stroke-width=".17"/>
<circle cx="118" cy="170.8" r=".32" fill="#000080"/>
<circle cx="118" cy="170.8" r=".32" fill="none" stroke="#000080" stroke-width=".14"/>
<circle cx="92" cy="170.8" r=".32" fill="#000080"/>
<circle cx="92" cy="170.8" r=".32" fill="none" stroke="#000080" stroke-width=".14"/>
<path d="M124.8 135.2h-3.9v-5.1h29.8v5.5" fill="none" stroke="#000080" stroke-width=".17"/>
<circle cx="150.7" cy="135.6" r=".32" fill="#000080"/>
<circle cx="150.7" cy="135.6" r=".32" fill="none" stroke="#000080" stroke-width=".14"/>
<path d="M124.8 144.9h-6.8v25.9" fill="none" stroke="#000080" stroke-width=".17"/>
<circle cx="118" cy="170.8" r=".32" fill="#000080"/>
<circle cx="118" cy="170.8" r=".32" fill="none" stroke="#000080" stroke-width=".14"/>
<path d="M124.8 138.5h-10.3v33.4h-5.4v-7.7" fill="none" stroke="#000080" stroke-width=".17"/>
<circle cx="114.5" cy="171.9" r=".32" fill="#000080"/>
<circle cx="114.5" cy="171.9" r=".32" fill="none" stroke="#000080" stroke-width=".14"/>
<path d="M145.2 138.8h8.7v33.1h-39.4" fill="none" stroke="#000080" stroke-width=".17"/>
<circle cx="114.5" cy="171.9" r=".32" fill="#000080"/>
<circle cx="114.5" cy="171.9" r=".32" fill="none" stroke="#000080" stroke-width=".14"/>
<path d="M145.2 143.7h-9.1v30.2h-25.3v-9.7" fill="none" stroke="#000080" stroke-width=".17"/>
<circle cx="136.1" cy="150.1" r=".32" fill="#000080"/>
<circle cx="136.1" cy="150.1" r=".32" fill="none" stroke="#000080" stroke-width=".14"/>
<path d="M124.8 143.3h-4.8v6.8h16.1" fill="none" stroke="#000080" stroke-width=".17"/>
<circle cx="136.1" cy="150.1" r=".32" fill="#000080"/>
<circle cx="136.1" cy="150.1" r=".32" fill="none" stroke="#000080" stroke-width=".14"/>
<path d="M124.8 136.9h20.4v.3" fill="none" stroke="#000080" stroke-width=".17"/>
<circle cx="145.2" cy="137.2" r=".32" fill="#000080"/>
<circle cx="145.2" cy="137.2" r=".32" fill="none" stroke="#000080" stroke-width=".14"/>
<path d="M116.9 59.8v7.7h-17.6v54.3h-18.9v12.2M118.5 59.8v9.2h-17.6v54.3h-18.9v10.7M120.1 59.8v10.7h-16.9v54.2h-19.4v9.3M125 59.8v14.4h-20.5v52.2h-18.9v7.6M126.6 59.8v15.8h-20.7v52.2h-18.6v6.2M128.2 59.8v17.1h-20.8v52h-18.1v5.1M133.1 59.8v18.4h-24v52.2h-18.1v3.6M134.7 59.8v20.2h-23.9v51.9h-18v2.1M136.3 59.8v21.6h-24.2v51.7h-17.5v.9M134.4 125.6h-17v8.2h-6.5v.2" fill="none" stroke="#000080" stroke-width=".17"/>
<circle cx="134.4" cy="125.6" r=".32" fill="#000080"/>
<circle cx="134.4" cy="125.6" r=".32" fill="none" stroke="#000080" stroke-width=".14"/>
<g fill="none" stroke="#000080" stroke-width=".17">
<path d="M121.7 59.8v1.8M123.4 59.8v1.8M129.8 59.8v1.9M131.4 59.8v1.9M167 78.4h10.2M167.6 73.2h9.6v.3M168.9 80h8.3M177.2 75.1v.2h-9.9M177.2 76.8v.1h-10M159.1 89.7v86.1h-72.9v-11.6M168.9 81.6h8.3M173.9 86.5h3.3"/>
<path d="M174.9 115.5h9.1M175.2 117.2h8.8M175.4 118.8h8.6M171.5 123.6h12.5M173.1 133.6h10.9v.2M173.1 132.2h10.9M173.1 137h10.9M174.3 122h9.7M175.4 120.4h8.6M175.9 128.5h8.1M184 135.4v.2h-10.9M184 130.1v.1h-8"/>
<path d="M69.2 164.2v3.2M71.2 164.2v3M73.1 164.2v3M75.2 164.2v3"/>
</g>
<circle cx="159.1" cy="89.7" r=".32" fill="#000080"/>
<circle cx="159.1" cy="89.7" r=".32" fill="none" stroke="#000080" stroke-width=".14"/>
<path d="M184 109.1h-21.9v69h-73.3v-10.9" fill="none" stroke="#000080" stroke-width=".17"/>
<circle cx="88.8" cy="167.2" r=".32" fill="#000080"/>
<circle cx="88.8" cy="167.2" r=".32" fill="none" stroke="#000080" stroke-width=".14"/>
<path d="M184 110.7h-20.1v69h-73.5v-10.8" fill="none" stroke="#000080" stroke-width=".17"/>
<circle cx="90.4" cy="168.9" r=".32" fill="#000080"/>
<circle cx="90.4" cy="168.9" r=".32" fill="none" stroke="#000080" stroke-width=".14"/>
<path d="M184 112.3h-17.7v68.7h-74.3v-10.2" fill="none" stroke="#000080" stroke-width=".17"/>
<circle cx="92" cy="170.8" r=".32" fill="#000080"/>
<circle cx="92" cy="170.8" r=".32" fill="none" stroke="#000080" stroke-width=".14"/>
<path d="M184 113.9h-7.3v-.1h-8.3v68.8h-74.8v-16.8" fill="none" stroke="#000080" stroke-width=".17"/>
<circle cx="93.6" cy="165.8" r=".32" fill="#000080"/>
<circle cx="93.6" cy="165.8" r=".32" fill="none" stroke="#000080" stroke-width=".14"/>
<g fill="none" stroke="#000080" stroke-width=".17">
<path d="M167.6 84.4h6.2M92.5 117.8h3.9v16.2M177.2 126.9h6.8M184 125.2v.2h-4.2M124.8 141.7h-3.4v.3h23.8M77 164.2v.5h.5v2.9M95.2 164.2v20.2h-39.9M96.9 164.2v21.5h-41.6M98.5 164.2v22.9h-43M100.1 164.2v24.5h-44.8M101.7 164.2v26h-45.9M103.3 164.2v27.8h-47"/>
<path d="M104.9 164.2v20.8h21.1M106.6 164.2v22.4h19.4"/>
</g>
<circle cx="173.8" cy="84.4" r=".32" fill="#000080"/>
<circle cx="173.8" cy="84.4" r=".32" fill="none" stroke="#000080" stroke-width=".14"/>
<path d="M141.1 59.8v5.8h4.7M58.4 79.2h-12.3v70.3h14.6M58.4 77.6h-14.1v73.5h16.4M58.4 76h-15.7v76.7h18M58.4 84h-7.6v60.6h9.9M58.4 82.4h-9v63.8h11.3M58.4 80.8h-10.5v67.1h12.8M169.9 91.3h7.3" fill="none" stroke="#000080" stroke-width=".17"/>
<text font-size="3.5" x="220.1" y="184.6">*</text>
<text font-size="3.1" x="217.2" y="190.5">B</text>
<g font-size="2">
<text x="216.4" y="175.3">*</text>
<text x="221.3" y="189.9">?????</text>
<text x="236.6" y="189.9">&lt;SCH DWG NO&gt;</text>
</g>
<g font-size="1.7">
<text x="227.2" y="179.6">4543485f126398025cb2292c66fd4fb3a997b60f</text>
<text x="246.5" y="179.6">4543485f126398025cb2292c66fd4fb3a997b</text>
<text x="233" y="193.2">01_Top_Level..SchDoc</text>
<text x="263.3" y="193.2">1</text>
<text x="269.8" y="193.2">8</text>
</g>
<g font-size="1.4">
<text x="20.2" y="21.2">8</text>
<text x="54.6" y="21.2">7</text>
<text x="88.9" y="21.2">6</text>
<text x="123.2" y="21.2">5</text>
<text x="157.6" y="21.2">4</text>
<text x="191.9" y="21.2">3</text>
<text x="226.2" y="21.2">2</text>
<text x="260.4" y="21.2">1</text>
<text x="6.3" y="24.4">THIS DOCUMENT AND THE DATA DISCLOSED HEREIN OR</text>
<text x="6.3" y="26">HEREWITH IS THE PROPERTY OF ALTIUM LIMITED AND MAY</text>
<text x="6.3" y="27.6">BE FREELY DISTRIBUTED IN WHOLE. NO RIGHTS ARE</text>
<text x="6.3" y="29.3">RESERVED OR EXPRESS OR IMPLIED WARANTEE GIVEN.</text>
<text x="3.6" y="36">F</text>
<text x="275" y="36">F</text>
<text x="3.5" y="65.6">E</text>
<text x="275" y="65.6">E</text>
<text x="3.5" y="95.2">D</text>
<text x="274.9" y="95.2">D</text>
<text x="3.5" y="124.8">C</text>
<text x="274.9" y="124.8">C</text>
<text x="3.5" y="154.5">B</text>
<text x="275" y="154.5">B</text>
<text x="3.5" y="184.1">A</text>
<text x="200.7" y="185.5">&lt;BOM DOC NO&gt;</text>
<text x="274.9" y="184.1">A</text>
<text x="200.7" y="190.5">&lt;FAB DWG NO&gt;</text>
<text x="200.7" y="188.1">&lt;ASSY DWG NO&gt;</text>
<text x="20.2" y="195.7">8</text>
<text x="54.6" y="195.7">7</text>
<text x="88.9" y="195.7">6</text>
<text x="123.2" y="195.7">5</text>
<text x="157.6" y="195.7">4</text>
<text x="191.9" y="195.7">3</text>
<text x="200.7" y="193">&lt;PCB DWG NO&gt;</text>
<text x="226.2" y="195.7">2</text>
<text x="260.4" y="195.7">1</text>
</g>
<g font-size="1.4" fill="#000080">
<text x="115.3" y="33.6">U_06_ADCS_Actuators</text>
<text x="115.3" y="35.2">06_ADCS_Actuators.SchDoc</text>
<text x="58.4" y="66.9">Sensor de luz</text>
<text x="58.4" y="68.5">05_Sun_Sensors.SchDoc</text>
<text x="177.2" y="70">U_02_Power_Protection</text>
<text x="177.2" y="71.6">02_Power_Protection.SchDoc</text>
<text x="52.6" y="96.8">SEnsor de movimiento</text>
<text x="52.6" y="98.4">08_ADCS_Sensors.SchDoc</text>
<text x="183.9" y="105.5">U_07_Interconnect</text>
<text x="183.9" y="107.1">07_Interconnect.SchDoc</text>
<text x="124.8" y="131.7">Memorias</text>
<text x="60.2" y="133.3">U_03_OBC_MCU</text>
<text x="80.2" y="133.6">03_OBC_MCU.SchDoc</text>
<text x="124.8" y="133.3">04_Memories.SchDoc</text>
</g>
<g font-size="1.4" fill="#800000">
<text x="117.4" y="56.6" transform="rotate(-90 117.4 56.6)">MAG_X_IN1</text>
<text x="119" y="56.6" transform="rotate(-90 119 56.6)">MAG_X_IN2</text>
<text x="120.6" y="56.6" transform="rotate(-90 120.6 56.6)">MAG_X_SLEEP</text>
<text x="122.2" y="56.6" transform="rotate(-90 122.2 56.6)">MAG_X_PLUS</text>
<text x="123.9" y="56.6" transform="rotate(-90 123.9 56.6)">MAG_X_MINUS</text>
<text x="125.5" y="56.6" transform="rotate(-90 125.5 56.6)">MAG_Y_IN1</text>
<text x="127.1" y="56.6" transform="rotate(-90 127.1 56.6)">MAG_Y_IN2</text>
<text x="128.7" y="56.6" transform="rotate(-90 128.7 56.6)">MAG_Y_SLEEP</text>
<text x="130.3" y="56.6" transform="rotate(-90 130.3 56.6)">MAG_Y_PLUS</text>
<text x="131.9" y="56.6" transform="rotate(-90 131.9 56.6)">MAG_Y_MINUS</text>
<text x="133.6" y="56.6" transform="rotate(-90 133.6 56.6)">MAG_Z_IN1</text>
<text x="135.2" y="56.6" transform="rotate(-90 135.2 56.6)">MAG_Z_IN2</text>
<text x="136.8" y="56.6" transform="rotate(-90 136.8 56.6)">MAG_Z_SLEEP</text>
<text x="138.4" y="56.6" transform="rotate(-90 138.4 56.6)">GND</text>
<text x="140" y="56.6" transform="rotate(-90 140 56.6)">3.3V_DIG</text>
<text x="141.6" y="56.6" transform="rotate(-90 141.6 56.6)">5V_PROT</text>
<text x="122.1" y="61.6" transform="rotate(90 122.1 61.6)">MAG_X_PLUS</text>
<text x="123.7" y="61.6" transform="rotate(90 123.7 61.6)">MAG_X_MINUS</text>
<text x="130.1" y="61.7" transform="rotate(90 130.1 61.7)">MAG_Y_PLUS</text>
<text x="131.7" y="61.7" transform="rotate(90 131.7 61.7)">MAG_Y_MINUS</text>
<text x="138.2" y="62.5" transform="rotate(90 138.2 62.5)">GND</text>
<text x="145.8" y="65.3">5V_PROT</text>
<text x="61.6" y="76.4">Señal_photodiode1</text>
<text x="63.9" y="73">3.3V_ANA</text>
<text x="67.6" y="74.6">GND</text>
<text x="76.2" y="73.8">GND</text>
<text x="167.1" y="76.6">LDAP_EN</text>
<text x="167.3" y="75">LDAP_TRIM_0</text>
<text x="167.6" y="72.9">LDAP_DE_0</text>
<text x="180.4" y="74">LDAP_DE_0</text>
<text x="180.4" y="75.6">LDAP_TRIM_0</text>
<text x="180.4" y="77.3">LDAP_EN</text>
<text x="61.6" y="78.1">Señal_photodiode2</text>
<text x="61.6" y="79.7">Señal_photodiode3</text>
<text x="61.6" y="81.3">Señal_photodiode4</text>
<text x="61.6" y="82.9">Señal_photodiode5</text>
<text x="167" y="78.1">LDAP_TRIM_1</text>
<text x="168.9" y="79.7">LDAP_DE_2</text>
<text x="168.9" y="81.3">LDAP_DE_1</text>
<text x="180.4" y="78.9">LDAP_TRIM_1</text>
<text x="180.4" y="80.5">LDAP_DE_2</text>
<text x="180.4" y="82.1">LDAP_DE_1</text>
<text x="180.4" y="83.7">GND_A</text>
<text x="61.6" y="84.5">Señal_photodiode6</text>
<text x="167.6" y="84">GND</text>
<text x="173.9" y="86.1">5V</text>
<text x="180.4" y="85.3">GND</text>
<text x="180.4" y="87">5v</text>
<text x="180.4" y="88.6">3.3V_DIG</text>
<text x="169.9" y="91">5V_PROT</text>
<text x="180.4" y="90.2">3.3V_ANA</text>
<text x="180.4" y="91.8">5V_PROT</text>
<text x="59" y="101.8">MAG_I2C_SDA/SDI</text>
<text x="58.7" y="103.4">MAG_I2C_SCL/SCK</text>
<text x="63.4" y="105">MAG_DRDY</text>
<text x="65.1" y="106.6">MAG_INT</text>
<text x="65.4" y="109.2">3.3V_DIG</text>
<text x="68.5" y="111.5">GND</text>
<text x="77.3" y="110.7">GND</text>
<text x="187.2" y="109.6">SCLK</text>
<text x="187.2" y="111.2">MOSI</text>
<text x="187.2" y="112.8">MISO</text>
<text x="92.5" y="117.5">LDAP_EN</text>
<text x="174.9" y="115.2">UART_PCB1</text>
<text x="175.2" y="116.8">UART_PCB3</text>
<text x="175.4" y="118.4">SDA_PCB1</text>
<text x="187.2" y="114.4">CS</text>
<text x="187.2" y="116">UART_PCB1</text>
<text x="187.2" y="117.6">UART_PCB3</text>
<text x="187.2" y="119.3">SDA_PCB1</text>
<text x="171.5" y="123.3">PAYLOAD_READY</text>
<text x="174.2" y="121.7">PAYLOAD_EN</text>
<text x="175.4" y="120.1">SCL_PCB1</text>
<text x="179.7" y="125.1">GND</text>
<text x="187.2" y="120.9">SCL_PCB1</text>
<text x="187.2" y="122.5">PAYLOAD_EN</text>
<text x="187.2" y="124.1">PAYLOAD_READY</text>
<text x="187.2" y="125.7">GND</text>
<text x="109.3" y="131.2">GND</text>
<text x="173.1" y="131.9">MAG_X_MINUS</text>
<text x="175.9" y="128.1">SDA_PCB3</text>
<text x="176" y="129.9">SCL_PCB3</text>
<text x="177.2" y="126.5">VIN_EPS</text>
<text x="187.2" y="127.3">VIN_EPS</text>
<text x="187.2" y="128.9">SDA_PCB3</text>
<text x="187.2" y="130.6">SCL_PCB3</text>
<text x="128" y="137.3">CLK</text>
<text x="128" y="135.7">DIIO0</text>
<text x="139.1" y="137.7">SCK</text>
<text x="140.7" y="136.1">SI</text>
<text x="173.1" y="133.3">MAG_X_PLUS</text>
<text x="173.1" y="135.3">MAG_Y_MINUS</text>
<text x="173.1" y="136.7">MAG_Y_PLUS</text>
<text x="187.2" y="132.7">MAG_X_MINUS</text>
<text x="187.2" y="134.3">MAG_X_PLUS</text>
<text x="187.2" y="135.9">MAG_Y_MINUS</text>
<text x="187.2" y="137.5">MAG_Y_PLUS</text>
<text x="77.5" y="143.7" transform="rotate(-90 77.5 143.7)">MAG_INT</text>
<text x="96.9" y="143.6" transform="rotate(-90 96.9 143.6)">LDAP_EN</text>
<text x="109.8" y="140.3" transform="rotate(-90 109.8 140.3)">GND</text>
<text x="111.4" y="143.4" transform="rotate(-90 111.4 143.4)">3.3V_DIG</text>
<text x="121.4" y="141.4">GND</text>
<text x="128" y="143.8">WPIO2</text>
<text x="128" y="142.2">GND</text>
<text x="128" y="139">HOLDIO3</text>
<text x="135.5" y="143" transform="rotate(-90 135.5 143)">3.3V_DIG</text>
<text x="135.8" y="142.5">VSS/GND</text>
<text x="137.9" y="139.3">HOLD</text>
<text x="63.9" y="145.1">PD6</text>
<text x="63.9" y="146.7">PD5</text>
<text x="63.9" y="148.3">PD4</text>
<text x="63.9" y="149.9">PD2</text>
<text x="75.9" y="145.4" transform="rotate(-90 75.9 145.4)">MAG_DRDY</text>
<text x="80.9" y="145.2" transform="rotate(-90 80.9 145.2)">MAG_X_IN1</text>
<text x="82.5" y="145.3" transform="rotate(-90 82.5 145.3)">MAG_X_IN2</text>
<text x="84.2" y="147.4" transform="rotate(-90 84.2 147.4)">MAG_X_SLEEP</text>
<text x="86" y="145.2" transform="rotate(-90 86 145.2)">MAG_Y_IN1</text>
<text x="87.8" y="145.3" transform="rotate(-90 87.8 145.3)">MAG_Y_IN2</text>
<text x="89.7" y="147.4" transform="rotate(-90 89.7 147.4)">MAG_Y_SLEEP</text>
<text x="91.5" y="145" transform="rotate(-90 91.5 145)">MAG_Z_IN1</text>
<text x="93.3" y="145.2" transform="rotate(-90 93.3 145.2)">MAG_Z_IN2</text>
<text x="95.1" y="147.2" transform="rotate(-90 95.1 147.2)">MAG_Z_SLEEP</text>
<text x="128" y="147">/CS</text>
<text x="128" y="145.4">DOIO1</text>
<text x="139.8" y="144.1">WP</text>
<text x="140.1" y="145.8">SO</text>
<text x="140.2" y="147.4">CS</text>
<text x="63.9" y="153.2">PD1</text>
<text x="63.9" y="151.6">PD3</text>
<text x="72.6" y="150.6" transform="rotate(-90 72.6 150.6)">MAG_I2C_SDA / SDI</text>
<text x="74.3" y="150.9" transform="rotate(-90 74.3 150.9)">MAG_I2C_SCL / SCK</text>
<text x="69.7" y="161" transform="rotate(-90 69.7 161)">LDAP_TRIM_1</text>
<text x="71.7" y="161" transform="rotate(-90 71.7 161)">LDAP_TRIM_0</text>
<text x="73.6" y="161" transform="rotate(-90 73.6 161)">LDAP_DE_2</text>
<text x="75.7" y="161" transform="rotate(-90 75.7 161)">LDAP_DE_1</text>
<text x="77.5" y="161" transform="rotate(-90 77.5 161)">LDAP_DE_0</text>
<text x="86.7" y="161" transform="rotate(-90 86.7 161)">3.3V_ANA</text>
<text x="89.3" y="161" transform="rotate(-90 89.3 161)">SCLK</text>
<text x="90.9" y="161" transform="rotate(-90 90.9 161)">MOSI</text>
<text x="92.5" y="161" transform="rotate(-90 92.5 161)">MISO</text>
<text x="94.1" y="161" transform="rotate(-90 94.1 161)">CS</text>
<text x="95.7" y="161" transform="rotate(-90 95.7 161)">UART_PCB1</text>
<text x="97.4" y="161" transform="rotate(-90 97.4 161)">UART_PCB3</text>
<text x="99" y="161" transform="rotate(-90 99 161)">SDA_PCB1</text>
<text x="100.6" y="161" transform="rotate(-90 100.6 161)">SCL_PCB1</text>
<text x="102.2" y="161" transform="rotate(-90 102.2 161)">PAYLOAD_EN</text>
<text x="103.8" y="161" transform="rotate(-90 103.8 161)">PAYLOAD_READY</text>
<text x="105.4" y="161" transform="rotate(-90 105.4 161)">SDA_PCB3</text>
<text x="107.1" y="161" transform="rotate(-90 107.1 161)">SCL_PCB3</text>
<text x="109.6" y="161" transform="rotate(-90 109.6 161)">HOLD</text>
<text x="111.3" y="161" transform="rotate(-90 111.3 161)">WP</text>
<text x="69.6" y="167.4" transform="rotate(90 69.6 167.4)">LDAP_TRIM_1</text>
<text x="71.5" y="167.3" transform="rotate(90 71.5 167.3)">LDAP_TRIM_0</text>
<text x="73.4" y="167.3" transform="rotate(90 73.4 167.3)">LDAP_DE_2</text>
<text x="75.5" y="167.3" transform="rotate(90 75.5 167.3)">LDAP_DE_1</text>
<text x="77.8" y="167.6" transform="rotate(90 77.8 167.6)">LDAP_DE_0</text>
<text x="55.3" y="184">UART_PCB1</text>
<text x="55.3" y="185.3">UART_PCB3</text>
<text x="125.9" y="184.7">SDA_PCB3</text>
<text x="55.3" y="188.4">SCL_PCB1</text>
<text x="55.5" y="186.8">SDA_PCB1</text>
<text x="55.8" y="189.9">PAYLOAD_EN</text>
<text x="56.3" y="191.6">PAYLOAD_READY</text>
<text x="125.9" y="186.3">SCL_PCB3</text>
</g>
<g font-size="1.3">
<text x="203.8" y="21.2">&lt;SCH DWG NO&gt;</text>
<text x="217.3" y="21.2">1</text>
<text x="219.7" y="24">REVISION</text>
<text x="238.3" y="24">DESCRIPTION</text>
<text x="259.6" y="24">DATE</text>
<text x="266.2" y="24">APPROVED</text>
<text x="274.1" y="155.1" transform="rotate(90 274.1 155.1)">&lt;SCH DWG NO&gt;</text>
<text x="262.6" y="172.3">*</text>
<text x="262.6" y="174">*</text>
<text x="274.1" y="169.2" transform="rotate(90 274.1 169.2)">1</text>
<text x="262.5" y="175.7">*</text>
<text x="262.6" y="177.1">*</text>
</g>
<g font-size="1.1">
<text x="198.2" y="173.1">APPROVALS</text>
<text x="210.8" y="173.1">DATE</text>
<text x="216.1" y="172.3">PROJECT</text>
<text x="193.3" y="175.4">ENG:</text>
<text x="193.3" y="177.8">DSN:</text>
<text x="197.8" y="176.4">*</text>
<text x="197.8" y="178.8">*</text>
<text x="210" y="176.4">--/--/--</text>
<text x="210" y="178.8">--/--/--</text>
<text x="215.9" y="178.6">PROJECT REVISION:</text>
<text x="233.7" y="178.5">DOCUMENT REVISION:</text>
<text x="251.5" y="178.5">DESIGN ITEM:</text>
<text x="193.3" y="180.3">CHK:</text>
<text x="193.3" y="185.1">BOM:</text>
<text x="196.8" y="183.3">REFERENCE DOCUMENTS</text>
<text x="197.8" y="181.1">*</text>
<text x="210" y="181.2">--/--/--</text>
<text x="216.1" y="181.1">TITLE</text>
<text x="193.3" y="189.9">FAB DWG:</text>
<text x="193.5" y="187.5">ASSY DWG:</text>
<text x="216.9" y="187.5">SIZE</text>
<text x="220.8" y="187.5">CAGE CODE</text>
<text x="229.7" y="187.5">DWG NO.</text>
<text x="270" y="187.5">REV</text>
<text x="193.3" y="192.4">PCB DWG:</text>
<text x="215.9" y="192.4">SCALE:</text>
<text x="226.4" y="192.4">FILE NAME</text>
<text x="257.9" y="192.4">SHEET</text>
<text x="267.3" y="192.4">OF</text>
</g>
<g font-size=".8">
<text x="209.6" y="22.1">DWG. NO.</text>
<text x="214.3" y="22.1">REV. SHT.</text>
<text x="275.4" y="154.9" transform="rotate(90 275.4 154.9)">DWG. NO.</text>
<text x="275.4" y="166.3" transform="rotate(90 275.4 166.3)">REV. SHT.</text>
</g>
</svg>
